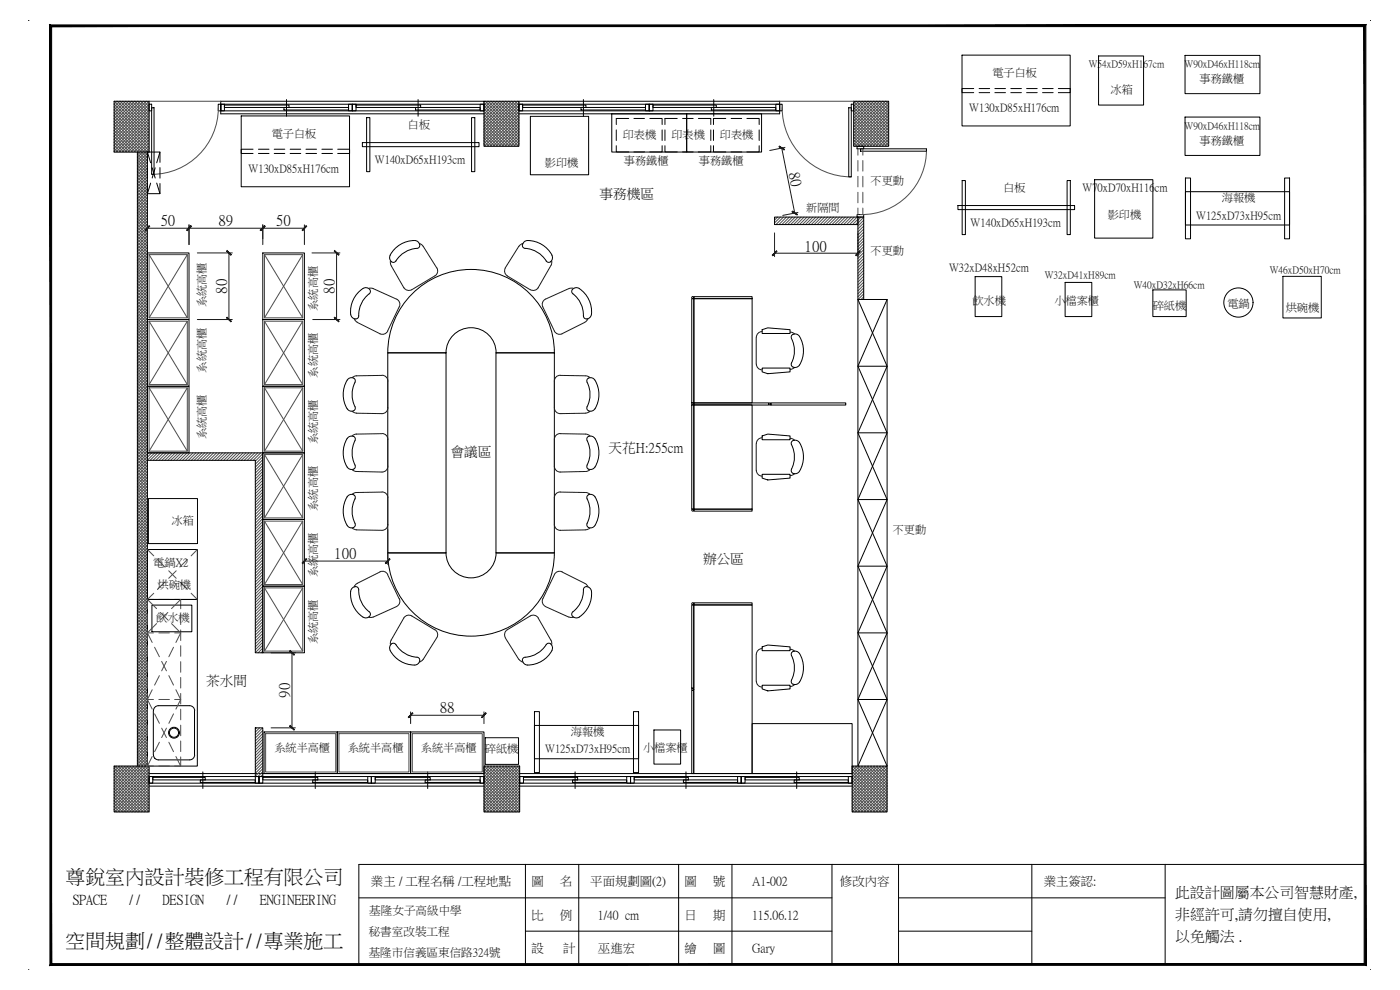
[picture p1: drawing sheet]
<svg xmlns="http://www.w3.org/2000/svg" width="420mm" height="297mm" viewBox="0 0 420 297" stroke-linecap="round" stroke-linejoin="round" font-family="sans-serif">
<g fill="none" stroke="#000" stroke-width=".3">
<path d="M157.7 259.4v30M173.7 259.4v30M203.7 259.4v30M219.7 259.4v30M249.7 259.4v30M269.7 259.4v30M309.7 259.4v30M349.7 259.4v30M409.7 259.4h-302v30M107.7 269.4h142M157.7 279.4h92M269.7 269.4h80"/>
<path d="M269.7 279.4h40"/>
</g>
<path d="M15.5 8h393.9l.5-.5zM15 7.5h394.9l-394.4 .5zM15 7.5l.5 281.6v-281.1zM15 7.5l.5 281.6-.5 .5zM15.5 289.1l-.5 .5 394.4-.5zM15 289.6l394.4-.5 .5 .5zM409.4 8v281.1l.5 .5zM409.4 8l.5-.5v282.1z" fill="#000" stroke="#000" stroke-width=".3"/>
<g fill="none" stroke="#000" stroke-width=".3">
<path d="M288.7 16.5h32.5v21.3h-32.5zM329.7 16.8h13.5v14.7h-13.5zM355.6 16.6h22.5v11.5h-22.5zM72.4 34.8h32.5v21.2h-32.5zM110 35.3h1v16.2h-1zM141.5 35.3h1v16.2h-1zM159.2 34.9h17.5v17.5h-17.5zM183.6 34.1h22.5v11.5h-22.5zM185 39v3.1M188.7 35.5h-3.7v1.9M190.2 35.5h3.2M195 35.5h3.7v1.9"/>
<path d="M198.7 39v3.1M199.6 39v3.1M203.2 35.5h-3.6v1.9M204.9 35.5h3.1M206.1 34.1h22.5v11.5h-22.5zM209.6 35.5h3.7v1.9M213.3 39v3.1M214.1 39v3.1M217.8 35.5h-3.7v1.9M219.4 35.5h3.2M224.2 35.5h3.6v1.9M227.8 39v3.1"/>
<path d="M292.2 26.6h-3.5v1.2h3.5M293.8 27.8h3.2M293.8 26.6h3.2M298.6 27.8h3.2M298.6 26.6h3.2M303.4 27.8h3.1M303.4 26.6h3.1M308.1 27.8h3.2M308.1 26.6h3.2M312.9 27.8h3.2M312.9 26.6h3.2M317.6 26.6h3.6v1.2h-3.6"/>
<path d="M355.6 35.1h22.5v11.5h-22.5zM75.9 44.8h-3.5v1.2h3.5M77.6 46h3.1M77.6 44.8h3.1M82.3 46h3.2M82.3 44.8h3.2M87.1 46h3.2M87.1 44.8h3.2M91.8 46h3.2M91.8 44.8h3.2M96.6 46h3.2M96.6 44.8h3.2"/>
<path d="M101.3 44.8h3.6v1.2h-3.6M108.8 42.8h35v1.2h-35zM185 43.7v1.9h3.7M190.2 45.6h3.2M198.7 43.7v1.9h-3.7M199.6 43.7v1.9h3.6M204.9 45.6h3.1M213.3 43.7v1.9h-3.7M214.1 43.7v1.9h3.7M219.4 45.6h3.2M227.8 43.7v1.9h-3.6M288.8 54.2h.9v16.2h-.9z"/>
<path d="M320.3 54.2h.9v16.2h-.9zM328.5 53.9h17.5v17.5h-17.5zM355.8 57.5h31.2v10h-31.2zM355.8 53.4h1.5v18.3h-1.5zM385.5 53.4h1.5v18.3h-1.5zM117.1 76.6a7.8 7.8 0 0 1 8.2-4.2 1.09 1.09 0 0 1 .7 1.1 1.09 1.09 0 0 1-.9 1 8.8 8.8 0 0 0-6.7 4.1 1.29 1.29 0 0 1-1.4-.5 1.29 1.29 0 0 1 .1-1.5M158.3 72.2a7.7 7.7 0 0 1 7.5 5.2l-.6 1.1M158.4 72.2a1.25 1.25 0 0 0-1.5 .8 1.25 1.25 0 0 0 .7 1.5 8.7 8.7 0 0 1 6.7 4.1l1-.1M287.5 61.7h35v1.2h-35zM106.7 95.7a1.79 1.79 0 0 1-1.5-2.3 7.7 7.7 0 0 1 4.6-7.1 1.1 1.1 0 0 1 1.2 .5 1.1 1.1 0 0 1-.2 1.3 8.7 8.7 0 0 0-3.3 7.1l-.8 .5M171.8 86.8l-.2 .9a9.3 9.3 0 0 1 3.6 7.5l.9 .5M171.9 86.8a1.75 1.75 0 0 1 2.7 .3 7.7 7.7 0 0 1 2.6 8l-1.1 .6"/>
<path d="M207.6 89.6h.6v31.3h-.6zM208.2 89h17.5v.6h-17.5zM208.2 89.6h17.5v31.3h-17.5zM228.7 98.9l1.7-.5 6.7 .5v1.2h-8.4zM292.7 83h8v12h-8zM319.7 84.7h8v10.3h-8zM346 87h10v8h-10zM385 82.9h11.5v12.5h-11.5zM104.2 114.1a8.4 8.4 0 0 0 0 8.5M104.2 114.1a1.25 1.25 0 0 1 1.4-.9 1.25 1.25 0 0 1 1 1.2l-.1 .3M106.5 114.7a8.1 8.1 0 0 0 0 7.3M176.2 114.7a8.1 8.1 0 0 1 0 7.3"/>
<path d="M178.6 114.1a1.25 1.25 0 0 0-1.4-.9 1.25 1.25 0 0 0-1.1 1.2l.1 .3M178.6 114.1a8.4 8.4 0 0 1 0 8.5M228.7 110.4h8.4v1.2l-6.7 .5-1.7-.5zM239.9 100.9a1.24 1.24 0 0 0-1.4-.8 1.24 1.24 0 0 0-1 1.5 8.2 8.2 0 0 1 0 7.3M240 101a7.7 7.7 0 0 1-.7 9.1 1.1 1.1 0 0 1-1.3 .1 1.1 1.1 0 0 1-.5-1.3M104.2 131.6a8.4 8.4 0 0 0 0 8.5M104.2 131.6a1.25 1.25 0 0 1 1.3-.9 1.25 1.25 0 0 1 1.1 1.2 9.1 9.1 0 0 0 0 8.1l-.5 .8M106.5 122a1.15 1.15 0 0 1-.6 1.4 1.15 1.15 0 0 1-1.4-.4l-.3-.4M176.2 132.2a8.1 8.1 0 0 1 0 7.3M176.2 132.2a1.06 1.06 0 0 1 .4-1.3 1.06 1.06 0 0 1 1.3 .1 7 7 0 0 1 1.7 6.6l-.3 .9a3 3 0 0 1-1.8 2.3h-.8M176.2 139.5v.8l.5 .5M176.2 122a1.15 1.15 0 0 0 .6 1.4 1.15 1.15 0 0 0 1.5-.4l.3-.4"/>
<path d="M207.6 121.5h.6v31.3h-.6zM208.2 120.9h22.5v.6h-22.5zM208.2 121.5h17.5v31.3h-17.5zM228.7 130.8l1.7-.6 6.7 .6v1.1h-8.4zM231.4 120.9h22.4v.6h-22.4zM237.8 132.3l.3-.1a1.8 1.8 0 0 1 2.3 1.4 7.7 7.7 0 0 1-1.1 8.4 1.12 1.12 0 0 1-1.3 0 1.12 1.12 0 0 1-.5-1.2 8.8 8.8 0 0 0 0-7.9zM44.5 149.6h14.8v13.5h-14.8zM104.2 149.1a8.4 8.4 0 0 0 0 8.5M104.2 140.1a1.54 1.54 0 0 0 1.9 .7M104.2 149.1a1.22 1.22 0 0 1 1.5-.9 1.22 1.22 0 0 1 .8 1.5 8.8 8.8 0 0 0 .1 7.8 1.28 1.28 0 0 1-1.1 1 1.28 1.28 0 0 1-1.3-.9M176.2 149.7a8.1 8.1 0 0 1 0 7.3M176.2 149.7a1.15 1.15 0 0 1 .6-1.4 1.15 1.15 0 0 1 1.5 .4 7.7 7.7 0 0 1-.4 9.5 1.09 1.09 0 0 1-1.3 .1 1.09 1.09 0 0 1-.4-1.3"/>
<path d="M208.2 152.8h17.5v.6h-17.5zM228.7 142.3h8.4v1.2l-6.7 .5-1.7-.5zM105.6 176.6a1.1 1.1 0 0 1 1.1-.6 1.1 1.1 0 0 1 1 .9 8.7 8.7 0 0 0 3.4 7.1 1.31 1.31 0 0 1-.7 1.4 1.31 1.31 0 0 1-1.5-.3 7.7 7.7 0 0 1-3.3-8.5zM45.6 181.6h12v8h-12zM117.1 195.1a7.8 7.8 0 0 0 8.2 4.2l.7-1M117.1 195.1a1.25 1.25 0 0 1 0-1.6 1.25 1.25 0 0 1 1.6-.3 8.8 8.8 0 0 0 6.9 4.1l.4 .9M156.8 198.3a1.54 1.54 0 0 0 1.6 1.2M165.2 193.2a1.81 1.81 0 0 1 0 2.7 8.4 8.4 0 0 1-6.9 3.6M165.3 193.2l-1-.1a9.2 9.2 0 0 1-7.2 4.2l-.3 .9M171.8 184.9l-.2-.9a9.3 9.3 0 0 0 3.6-7.5 1.3 1.3 0 0 1 1.5-.4 1.3 1.3 0 0 1 .8 1.3 7.8 7.8 0 0 1-4.5 8l-1.1-.5M207.6 181.5h.6v25h-.6zM208.2 181.5h17.5v50.6h-17.5z"/>
<path d="M208.2 180.9h17.5v.6h-17.5zM228.7 194.1l1.7-.6 6.7 .6v1.1h-8.4zM160.4 217.7h31.2v10h-31.2zM160.4 213.5h1.5v18.3h-1.5zM190.1 213.5h1.5v18.3h-1.5zM196.3 219h8v10.3h-8zM207.6 207.1h.6v25h-.6zM225.7 217.1h30v15h-30zM228.7 205.6h8.4v1.1l-6.7 .6-1.7-.6zM239.9 204.6a1.54 1.54 0 0 1-1.8 .7M240 204.6a8.1 8.1 0 0 0-.3-8.8 1.17 1.17 0 0 0-1.5-.5 1.17 1.17 0 0 0-.7 1.4 8.8 8.8 0 0 1 0 7.9l.5 .7M145.6 221.3h10v8h-10z"/>
<circle cx="207.9" cy="89.3" r=".32"/>
<circle cx="371.7" cy="90.8" r="4.4"/>
<circle cx="207.9" cy="121.2" r=".32"/>
<circle cx="231" cy="121.2" r=".32"/>
<circle cx="207.9" cy="153" r=".32"/>
<circle cx="207.9" cy="181.2" r=".32"/>
<circle cx="207.9" cy="206.8" r=".32"/>
</g>
<g fill="none" stroke="#000" stroke-width=".3">
<path d="M44.2 75.9h12.5v20h-12.5zM78.9 75.9h12.5v20h-12.5zM232.5 65.1h25v2.3h-25zM257.5 65.1v164.8l8.7-20-8.7-20 8.7-20-8.7-20 8.7-20-8.7-20 8.7-20M257.5 65.1h1.5M259.2 65.1v24.8M44.2 95.9h12.5v20h-12.5zM78.9 95.9h12.5v20h-12.5zM257.5 89.9h8.7v140l-8.7-20 8.7-20-8.7-20 8.7-20-8.7-20 8.7-20zM44.2 115.9h12.5v20h-12.5zM78.9 115.9h12.5v20h-12.5zM116.4 105.9h17.5v60h-17.5z"/>
<path d="M133.9 105.8a7.5 7.5 0 0 1 7.5-7.5 7.5 7.5 0 0 1 7.5 7.5l17.5 .1M148.8 105.9h17.6v60h-17.6zM166.4 105.8a25 25 0 0 0-25-25 25 25 0 0 0-25 25l17.5 .1M257.5 109.9h8.7M44.2 135.9h34.7M78.9 135.9v60h-2.3v-57.8h-32.4M78.9 135.9h12.5v20h-12.5zM257.5 129.9h8.7M78.9 155.9h12.5v20h-12.5zM257.5 149.9h8.7M78.9 175.9h12.5v20h-12.5zM116.4 165.9h17.5a7.5 7.5 0 0 0 7.4 7.5 7.5 7.5 0 0 0 7.5-7.5h17.6a25 25 0 0 1-25 25 25 25 0 0 1-25-25z"/>
<path d="M257.5 169.9h8.7M257.5 189.9h8.7M76.6 218.4h2.3v14.6h-2.3zM79.2 219.6h22v12.5h-22zM101.2 219.6h22v12.5h-22zM123.2 219.6h22v12.5h-22zM257.5 209.9h8.7"/>
</g>
<!-- layer: HATCH -->
<g fill="none" stroke="#4d4d4d" stroke-width=".3">
<path d="M34.2 33l10.5 10.5M34.2 32.1l10.5 10.5M34.3 30.4l10.4 10.4M35.1 30.4l-.9 .8 10.5 10.5M35.2 30.4l9.5 9.5M36 30.4l-1.8 1.7M36.1 30.4l8.6 8.7M36.8 30.4l-2.6 2.6M37 30.4l7.7 7.8M37.7 30.4l-3.5 3.5 10.5 10.5M37.8 30.4l6.9 6.9M38.6 30.4l-4.4 4.3 10.5 10.5"/>
<path d="M38.7 30.4l6 6M39.5 30.4l-5.3 5.2 10 10M39.6 30.4l5.1 5.1M40.4 30.4l-6.2 6.1 10 10M40.5 30.4l4.2 4.3M41.3 30.4l-7.1 7 10 10M41.4 30.4l3.3 3.4M42.2 30.4l-8 7.9 10 10M42.2 30.4l2.5 2.5M43.1 30.4l-8.9 8.8 6.5 6.4M43.1 30.4l1.6 1.6M43.9 30.4l-9.7 9.7 5.6 5.5"/>
<path d="M44 30.4l.7 .7M44.7 30.4l-10.5 10.5 4.7 4.7M44.7 31.3l-10.5 10.5 3.9 3.8M44.7 32.2l-10.5 10.5 3 2.9M44.7 33.1l-10.5 10.5 2.1 2M44.7 34l-10.5 10.5 1.2 1.1M44.7 34.9l-10.5 10.5 .3 .2M44.7 35.8l-9.9 9.8M44.7 36.6l-9 9M44.7 37.5l-8.1 8.1M44.7 38.4l-7.2 7.2M44.7 39.3l-6.3 6.3"/>
<path d="M145.2 32.6l10.5 10.6-.7 .7M145.2 39.7l4.2 4.2M145.2 38.8l5.1 5.1M145.2 37.9l6 6M145.2 37l6.9 6.9M145.2 36.1l7.8 7.8M145.2 35.2l8.6 8.7M145.2 34.4l9.5 9.5M145.2 33.5l10.4 10.4M145.2 31.7l10.5 10.5M145.2 30.8l10.5 10.5M145.5 30.4l-.3 .3"/>
<path d="M145.7 30.4l10 10.1M146.4 30.4l-1.2 1.2M146.5 30.4l9.2 9.2M147.3 30.4l-2.1 2.1M147.4 30.4l8.3 8.3M148.2 30.4l-3 2.9M148.3 30.4l7.4 7.4M149.1 30.4l-3.9 3.8M149.2 30.4l6.5 6.5M150 30.4l-4.8 4.7M150.1 30.4l5.6 5.7-7.7 7.8M150.9 30.4l-5.7 5.6"/>
<path d="M151 30.4l4.7 4.8M151.7 30.4l-6.5 6.5M151.8 30.4l3.9 3.9M152.6 30.4l-7.4 7.4M152.7 30.4l3 3M153.5 30.4l-8.3 8.3M153.6 30.4l2.1 2.1M154.4 30.4l-9.2 9.1M154.5 30.4l1.2 1.2M155.3 30.4l-10.1 10M155.4 30.4l.3 .3M155.7 30.8l-10.5 10.5"/>
<path d="M155.7 31.7l-10.5 10.5M155.7 32.6l-10.5 10.5M155.7 33.5l-10.4 10.4M155.7 34.4l-9.5 9.5M155.7 35.2l-8.6 8.7M155.7 37l-6.9 6.9M155.7 37.9l-6 6M155.7 38.8l-5.1 5.1M155.7 39.7l-4.2 4.2M256.2 39.3l4.6 4.6M256.2 38.4l5.5 5.5M256.2 37.5l6.4 6.4"/>
<path d="M256.2 36.6l7.2 7.3M256.2 35.8l8.1 8.1M256.2 34.9l9 9M256.2 34l9.9 9.9M256.2 33.1l10.5 10.5M256.2 32.2l10.5 10.5M256.2 31.4l10.5 10.5M256.2 30.5l10.5 10.5M256.9 30.4l-.7 .7M257 30.4l9.7 9.6-3.9 3.9M257.8 30.4l-1.6 1.5M257.9 30.4l8.8 8.7-4.7 4.8"/>
<path d="M258.7 30.4l-2.5 2.4M258.8 30.4l7.9 7.9M259.5 30.4l-3.3 3.3M259.7 30.4l7 7.1M260.4 30.4l-4.2 4.2M260.6 30.4l6.1 6.2M261.3 30.4l-5.1 5.1M261.4 30.4l5.3 5.3M262.2 30.4l-6 6M262.3 30.4l4.4 4.4M263.1 30.4l-6.9 6.9M263.2 30.4l3.5 3.5"/>
<path d="M264 30.4l-7.8 7.7M264.1 30.4l2.6 2.6M264.9 30.4l-8.7 8.6M265 30.4l1.7 1.7M265.8 30.4l-9.6 9.5M265.9 30.4l.8 .8-10.5 10.5M266.6 30.4l-10.4 10.4M266.7 32.1l-10.5 10.5M266.7 33l-10.5 10.5M266.7 33.9l-10 10M266.7 34.7l-9.1 9.2M266.7 35.6l-8.3 8.3"/>
<path d="M266.7 36.5l-7.4 7.4M266.7 37.4l-6.5 6.5M266.7 38.3l-5.6 5.6M41.2 52.4l3 3M41.2 50.6l3 3M41.2 49.7l3 3M41.2 47.1l3 3M41.2 59.4l3 3M41.2 58.5l3 3M41.2 57.6l3 3M41.2 56.8l3 3M41.2 55.9l3 3"/>
<path d="M41.2 55l3 3M41.2 54.1l3 3M41.2 53.2l3 3M41.2 51.5l3 3M41.2 48.8l3 3M41.2 47.9l3 3M41.2 46.2l3 3M44.2 46l-3 3M44.2 46.8l-3 3.1M44.2 47.7l-3 3M44.2 48.6l-3 3M44.2 49.5l-3 3"/>
<path d="M44.2 50.4l-3 3M44.2 51.3l-3 3M44.2 52.1l-3 3M44.2 53l-3 3M44.2 53.9l-3 3M44.2 54.8l-3 3M44.2 55.7l-3 3M44.2 56.6l-3 3M44.2 57.5l-3 2.9M44.2 58.3l-3 3M44.2 59.2l-3 3M44.7 40.2l-5.4 5.4"/>
<path d="M44.7 41l-4.5 4.6M44.7 41.9l-3.6 3.7M44.7 42.8l-3.5 3.5M44.7 43.7l-3.5 3.5M44.7 44.6l-3.5 3.5M44.7 45.5l-.1 .1M145.2 43.2l.7 .7M145.2 42.3l1.6 1.6M145.2 41.4l2.5 2.5M145.2 40.6l3.3 3.3M155.7 40.5l-3.3 3.4M155.7 41.4l-2.5 2.5"/>
<path d="M155.7 42.3l-1.6 1.6M256.2 43.7l.2 .2M256.2 42.8l1.1 1.1M256.2 42l1.9 1.9M256.2 41.1l2.8 2.8M256.2 40.2l3.7 3.7M266.7 40.9l-3 3M266.7 41.8l-2.1 2.1M266.7 42.7l-1.2 1.2M266.7 43.5l-.3 .4M41.2 79.7l3 3M41.2 78.9l3 3"/>
<path d="M41.2 78l3 3M41.2 77.1l3 3M41.2 76.2l3 3M41.2 75.3l3 3M41.2 74.5l3 3M41.2 73.6l3 3M41.2 72.7l3 3M41.2 71.8l3 3M41.2 70.9l3 3M41.2 70l3 3M41.2 69.2l3 3M41.2 68.3l3 3"/>
<path d="M41.2 67.4l3 3M41.2 66.5l3 3M41.2 65.6l3 3M41.2 64.7l3 3M41.2 63.8l3 3M41.2 63l3 2.9M41.2 62.1l3 3M41.2 61.2l3 3M41.2 60.3l3 3M44.2 60.1l-3 3M44.2 61l-3 3M44.2 61.9l-3 3"/>
<path d="M44.2 62.8l-3 3M44.2 63.7l-3 3M44.2 64.5l-3 3M44.2 65.4l-3 3M44.2 66.3l-3 3M44.2 67.2l-3 3M44.2 68.1l-3 3M44.2 68.9l-3 3.1M44.2 69.8l-3 3M44.2 70.7l-3 3M44.2 71.6l-3 3M44.2 72.5l-3 3"/>
<path d="M44.2 73.3l-3 3.1M44.2 74.2l-3 3M44.2 75.1l-3 3M44.2 76l-3 3M44.2 76.9l-3 3M44.2 77.8l-3 3M44.2 78.7l-3 3M44.2 79.6l-3 2.9M233.3 65.1l-.8 .9M234.2 65.1l-1.7 1.8M235.1 65.1l-2.2 2.3M236 65.1l-2.2 2.3"/>
<path d="M236.9 65.1l-2.2 2.3M237.8 65.1l-2.3 2.3M238.6 65.1l-2.2 2.3M239.5 65.1l-2.2 2.3M240.4 65.1l-2.2 2.3M241.3 65.1l-2.2 2.3M242.2 65.1l-2.3 2.3M243.1 65.1l-2.3 2.3M244 65.1l-2.3 2.3M244.9 65.1l-2.3 2.3M245.7 65.1l-2.2 2.3M246.6 65.1l-2.3 2.3"/>
<path d="M247.5 65.1l-2.3 2.3M248.4 65.1l-2.3 2.3M249.3 65.1l-2.3 2.3M250.1 65.1l-2.2 2.3M251 65.1l-2.2 2.3M251.9 65.1l-2.2 2.3M252.8 65.1l-2.3 2.3M253.7 65.1l-2.3 2.3M254.6 65.1l-2.3 2.3M255.4 65.1l-2.2 2.3M256.3 65.1l-2.2 2.3M257.2 65.1l-2.2 2.3"/>
<path d="M257.5 65.8l-1.6 1.6M257.5 66.7l-.7 .7M257.5 65.1v.1M258.4 65.1l-.9 1M259.2 65.2l-1.7 1.8M259.2 66.1l-1.7 1.7M259.2 67l-1.7 1.7M259.2 67.8l-1.7 1.8M259.2 68.7l-1.7 1.8M259.2 69.6l-1.7 1.8M259.2 70.5l-1.7 1.7M259.2 71.4l-1.7 1.7"/>
<path d="M259.2 72.2l-1.7 1.8M259.2 73.1l-1.7 1.8M259.2 74l-1.7 1.8M259.2 74.9l-1.7 1.8M259.2 75.8l-1.7 1.7M259.2 76.7l-1.7 1.7M259.2 77.6l-1.7 1.7M259.2 78.5l-1.7 1.7M259.2 79.3l-1.7 1.8M41.2 99.2l3 3M41.2 98.3l3 3M41.2 97.4l3 3"/>
<path d="M41.2 96.5l3 3.1M41.2 95.7l3 3M41.2 94.8l3 3M41.2 93.9l3 3M41.2 93l3 3M41.2 92.1l3 3M41.2 91.3l3 2.9M41.2 90.4l3 3M41.2 89.5l3 3M41.2 88.6l3 3M41.2 87.7l3 3M41.2 86.8l3 3"/>
<path d="M41.2 85.9l3 3M41.2 85l3 3M41.2 84.2l3 3M41.2 83.3l3 3M41.2 82.4l3 3M41.2 81.5l3 3M41.2 80.6l3 3M44.2 80.4l-3 3M44.2 81.3l-3 3M44.2 82.2l-3 3M44.2 83.1l-3 3M44.2 84l-3 3"/>
<path d="M44.2 84.9l-3 3M44.2 85.8l-3 3M44.2 86.6l-3 3M44.2 87.5l-3 3M44.2 88.4l-3 3M44.2 89.3l-3 3M44.2 90.2l-3 3M44.2 91l-3 3.1M44.2 91.9l-3 3M44.2 92.8l-3 3M44.2 93.7l-3 3M44.2 94.6l-3 3"/>
<path d="M44.2 95.4l-3 3.1M44.2 96.3l-3 3M44.2 97.2l-3 3M44.2 98.1l-3 3M44.2 99l-3 3M44.2 99.9l-3 3M259.2 80.2l-1.7 1.8M259.2 81.1l-1.7 1.8M259.2 82l-1.7 1.7M259.2 82.9l-1.7 1.7M259.2 83.8l-1.7 1.7M259.2 84.7l-1.7 1.7"/>
<path d="M259.2 85.5l-1.7 1.8M259.2 86.4l-1.7 1.8M259.2 87.3l-1.7 1.8M259.2 88.2l-1.7 1.7M259.2 89.1l-.8 .8M41.2 119.5l3 3M41.2 118.6l3 3.1M41.2 117.8l3 3M41.2 116.9l3 3M41.2 116l3 3M41.2 115.1l3 3M41.2 114.2l3 3"/>
<path d="M41.2 113.4l3 2.9M41.2 112.5l3 3M41.2 111.6l3 3M41.2 110.7l3 3M41.2 109.8l3 3M41.2 108.9l3 3M41.2 108l3 3M41.2 107.1l3 3M41.2 106.3l3 2.9M41.2 105.4l3 3M41.2 104.5l3 3M41.2 103.6l3 3"/>
<path d="M41.2 102.7l3 3M41.2 101.8l3 3M41.2 101l3 3M41.2 100.1l3 3M44.2 100.8l-3 3M44.2 101.7l-3 2.9M44.2 102.5l-3 3M44.2 103.4l-3 3M44.2 104.3l-3 3M44.2 105.2l-3 3M44.2 106.1l-3 3M44.2 107l-3 3"/>
<path d="M44.2 107.9l-3 3M44.2 108.7l-3 3M44.2 109.6l-3 3M44.2 110.5l-3 3M44.2 111.4l-3 3M44.2 112.3l-3 3M44.2 113.1l-3 3M44.2 114l-3 3M44.2 114.9l-3 3M44.2 115.8l-3 3M44.2 116.7l-3 3M44.2 117.5l-3 3.1"/>
<path d="M44.2 118.4l-3 3M44.2 119.3l-3 3M41.2 139.9l3 3M41.2 139l3 3M41.2 138.1l3 3M41.2 137.2l3 3M41.2 136.3l3 3M41.2 135.5l3 2.9M41.2 134.6l3 3M41.2 133.7l3 3M41.2 132.8l3 3M41.2 131.9l3 3"/>
<path d="M41.2 131l3 3M41.2 130.1l3 3M41.2 129.2l3 3M41.2 128.3l3 3M41.2 127.5l3 3M41.2 126.6l3 3M41.2 125.7l3 3M41.2 124.8l3 3M41.2 123.9l3 3M41.2 123l3 3.1M41.2 122.2l3 3M41.2 121.3l3 3"/>
<path d="M41.2 120.4l3 3M44.2 133.5l-3 3M44.2 134.4l-3 3M44.2 136.1l-3 3M44.2 137l-3 3M44.2 120.2l-3 3M44.2 121.1l-3 3M44.2 122l-3 3M44.2 122.9l-3 2.9M44.2 123.7l-3 3M44.2 124.6l-3 3M44.2 125.5l-3 3"/>
<path d="M44.2 126.4l-3 3M44.2 127.3l-3 3M44.2 128.2l-3 3M44.2 129.1l-3 3M44.2 129.9l-3 3M44.2 130.8l-3 3M44.2 131.7l-3 3M44.2 132.6l-3 3M44.2 135.2l-3 3M44.2 137.9l-3 3M44.2 138.8l-3 3M44.2 139.6l-3 3"/>
<path d="M44.7 135.9l-.5 .4M45.6 135.9l-1.4 1.3M46.4 135.9l-2.2 2.2M47.3 135.9l-2.3 2.2M48.2 135.9l-2.3 2.2M49.1 135.9l-2.3 2.2M50 135.9l-2.3 2.2M50.8 135.9l-2.2 2.2M51.7 135.9l-2.2 2.2M52.6 135.9l-2.2 2.2M53.5 135.9l-2.3 2.2M54.4 135.9l-2.3 2.2"/>
<path d="M55.2 135.9l-2.2 2.2M56.1 135.9l-2.2 2.2M57 135.9l-2.2 2.2M57.9 135.9l-2.2 2.2M58.8 135.9l-2.2 2.2M59.7 135.9l-2.3 2.2M60.6 135.9l-2.3 2.2M61.4 135.9l-2.2 2.2M62.3 135.9l-2.2 2.2M63.2 135.9l-2.2 2.2M64.1 135.9l-2.3 2.2M65 135.9l-2.3 2.2"/>
<path d="M65.9 135.9l-2.3 2.2M66.8 135.9l-2.3 2.2M67.6 135.9l-2.2 2.2M68.5 135.9l-2.2 2.2M69.4 135.9l-2.3 2.2M70.3 135.9l-2.3 2.2M71.2 135.9l-2.3 2.2M72.1 135.9l-2.3 2.2M72.9 135.9l-2.2 2.2M73.8 135.9l-2.2 2.2M74.7 135.9l-2.3 2.2M75.6 135.9l-2.3 2.2"/>
<path d="M76.5 135.9l-2.3 2.2M77.3 135.9l-2.2 2.2M78.2 135.9l-2.2 2.2M78.9 136.1l-2.3 2.3M78.9 137l-2.3 2.3M78.9 137.9l-2.3 2.3M78.9 138.8l-2.3 2.2M78.9 139.7l-2.3 2.2M41.2 159.3l3 3M41.2 158.4l3 3M41.2 157.5l3 3M41.2 156.7l3 2.9"/>
<path d="M41.2 155.8l3 3M41.2 154.9l3 3M41.2 154l3 3M41.2 153.1l3 3M41.2 152.2l3 3M41.2 151.3l3 3M41.2 150.4l3 3M41.2 149.6l3 3M41.2 148.7l3 3M41.2 147.8l3 3M41.2 146.9l3 3M41.2 146l3 3"/>
<path d="M41.2 145.1l3 3.1M41.2 144.3l3 3M41.2 143.4l3 3M41.2 142.5l3 3M41.2 141.6l3 3M41.2 140.7l3 3M44.2 141.4l-3 3M44.2 142.3l-3 3M44.2 144.1l-3 3M44.2 147.6l-3 3M44.2 149.4l-3 3M44.2 150.3l-3 3"/>
<path d="M44.2 140.5l-3 3M44.2 143.2l-3 3M44.2 145l-3 2.9M44.2 145.8l-3 3M44.2 146.7l-3 3M44.2 148.5l-3 3M44.2 151.2l-3 3M44.2 152l-3 3M44.2 152.9l-3 3M44.2 153.8l-3 3M44.2 154.7l-3 3M44.2 155.6l-3 3"/>
<path d="M44.2 156.4l-3 3.1M44.2 157.3l-3 3M44.2 158.2l-3 3M44.2 159.1l-3 3M44.2 160l-3 3M78.9 140.6l-2.3 2.2M78.9 141.4l-2.3 2.3M78.9 142.3l-2.3 2.3M78.9 143.2l-2.3 2.2M78.9 144.1l-2.3 2.2M78.9 145l-2.3 2.2M78.9 145.9l-2.3 2.2"/>
<path d="M78.9 146.8l-2.3 2.2M78.9 147.6l-2.3 2.3M78.9 148.5l-2.3 2.3M78.9 149.4l-2.3 2.2M78.9 150.3l-2.3 2.2M78.9 151.2l-2.3 2.2M78.9 152l-2.3 2.3M78.9 152.9l-2.3 2.3M78.9 153.8l-2.3 2.3M78.9 154.7l-2.3 2.3M78.9 155.6l-2.3 2.2M78.9 156.4l-2.3 2.3"/>
<path d="M78.9 157.3l-2.3 2.3M78.9 158.2l-2.3 2.3M78.9 159.1l-2.3 2.3M41.2 179.6l3 3M41.2 178.8l3 2.9M41.2 177.9l3 3M41.2 177l3 3M41.2 176.1l3 3M41.2 175.2l3 3M41.2 174.3l3 3M41.2 173.4l3 3M41.2 172.5l3 3"/>
<path d="M41.2 171.7l3 3M41.2 170.8l3 3M41.2 169.9l3 3M41.2 169l3 3M41.2 168.1l3 3M41.2 167.2l3 3.1M41.2 166.4l3 3M41.2 165.5l3 3M41.2 164.6l3 3M41.2 163.7l3 3M41.2 162.8l3 3M41.2 162l3 3"/>
<path d="M41.2 161.1l3 3M41.2 160.2l3 3M44.2 160.9l-3 3M44.2 161.7l-3 3M44.2 162.6l-3 3M44.2 163.5l-3 3M44.2 164.4l-3 3M44.2 165.3l-3 3M44.2 166.2l-3 2.9M44.2 167.1l-3 2.9M44.2 167.9l-3 3M44.2 168.8l-3 3"/>
<path d="M44.2 169.7l-3 3M44.2 170.6l-3 3M44.2 171.5l-3 3M44.2 172.4l-3 3M44.2 173.3l-3 3M44.2 174.1l-3 3M44.2 175l-3 3M44.2 175.9l-3 3M44.2 176.8l-3 3M44.2 177.7l-3 3M44.2 178.5l-3 3.1M44.2 179.4l-3 3"/>
<path d="M78.9 160l-2.3 2.2M78.9 160.9l-2.3 2.2M78.9 161.8l-2.3 2.2M78.9 162.6l-2.3 2.3M78.9 163.5l-2.3 2.3M78.9 164.4l-2.3 2.3M78.9 165.3l-2.3 2.2M78.9 166.2l-2.3 2.2M78.9 167.1l-2.3 2.2M78.9 168l-2.3 2.2M78.9 168.9l-2.3 2.2M78.9 169.7l-2.3 2.3"/>
<path d="M78.9 170.6l-2.3 2.3M78.9 171.5l-2.3 2.2M78.9 172.4l-2.3 2.2M78.9 173.3l-2.3 2.2M78.9 174.1l-2.3 2.3M78.9 175l-2.3 2.3M78.9 175.9l-2.3 2.3M78.9 176.8l-2.3 2.3M78.9 177.7l-2.3 2.2M78.9 178.5l-2.3 2.3M78.9 179.4l-2.3 2.3M41.2 200l3 3"/>
<path d="M41.2 199.1l3 3M41.2 198.2l3 3M41.2 197.3l3 3M41.2 196.4l3 3M41.2 195.5l3 3M41.2 194.6l3 3M41.2 193.7l3 3.1M41.2 192.9l3 3M41.2 192l3 3M41.2 191.1l3 3M41.2 190.2l3 3M41.2 189.3l3 3"/>
<path d="M41.2 188.5l3 3M41.2 187.6l3 3M41.2 186.7l3 3M41.2 185.8l3 3M41.2 184.9l3 3M41.2 184.1l3 3M41.2 183.2l3 3M41.2 182.3l3 3M41.2 181.4l3 3M41.2 180.5l3 3M44.2 180.3l-3 3M44.2 181.2l-3 3"/>
<path d="M44.2 182.1l-3 3M44.2 183l-3 3M44.2 183.8l-3 3M44.2 184.7l-3 3M44.2 185.6l-3 3M44.2 186.5l-3 3M44.2 187.4l-3 3M44.2 188.3l-3 2.9M44.2 189.1l-3 3M44.2 190l-3 3M44.2 190.9l-3 3M44.2 191.8l-3 3"/>
<path d="M44.2 192.7l-3 3M44.2 193.6l-3 3M44.2 194.5l-3 3M44.2 195.4l-3 2.9M44.2 196.2l-3 3M44.2 197.1l-3 3M44.2 198l-3 3M44.2 198.9l-3 3M44.2 199.8l-3 3M78.9 180.3l-2.3 2.3M78.9 181.2l-2.3 2.3M78.9 182.1l-2.3 2.2"/>
<path d="M78.9 183l-2.3 2.2M78.9 183.9l-2.3 2.2M78.9 184.7l-2.3 2.3M78.9 185.6l-2.3 2.3M78.9 186.5l-2.3 2.3M78.9 187.4l-2.3 2.2M78.9 188.3l-2.3 2.2M78.9 189.2l-2.3 2.2M78.9 190.1l-2.3 2.2M78.9 191l-2.3 2.2M78.9 191.8l-2.3 2.3M78.9 192.7l-2.3 2.2"/>
<path d="M78.9 193.6l-2.3 2.2M78.9 194.5l-1.4 1.4M78.9 195.4l-.5 .5M41.2 219.4l3 3M41.2 218.5l3 3M41.2 217.6l3 3M41.2 216.7l3 3M41.2 215.8l3 3M41.2 215l3 3M41.2 214.1l3 3M41.2 213.2l3 3M41.2 212.3l3 3"/>
<path d="M41.2 211.4l3 3M41.2 210.6l3 3M41.2 209.7l3 3M41.2 208.8l3 3M41.2 207.9l3 3M41.2 207l3 3M41.2 206.1l3 3.1M41.2 205.3l3 3M41.2 204.4l3 3M41.2 203.5l3 3M41.2 202.6l3 3M41.2 201.7l3 3"/>
<path d="M41.2 200.9l3 2.9M44.2 200.6l-3 3.1M44.2 201.5l-3 3M44.2 202.4l-3 3M44.2 203.3l-3 3M44.2 204.2l-3 3M44.2 205l-3 3.1M44.2 205.9l-3 3M44.2 206.8l-3 3M44.2 207.7l-3 3M44.2 208.6l-3 3M44.2 209.5l-3 3"/>
<path d="M44.2 210.4l-3 2.9M44.2 211.2l-3 3M44.2 212.1l-3 3M44.2 213l-3 3M44.2 213.9l-3 3M44.2 214.8l-3 3M44.2 215.7l-3 3M44.2 216.6l-3 3M44.2 217.5l-3 2.9M44.2 218.3l-3 3M44.2 219.2l-3 3M77 218.4l-.4 .4"/>
<path d="M77.9 218.4l-1.3 1.3M78.8 218.4l-2.2 2.1M78.9 219.2l-2.3 2.2M34.2 239.3l4.4 4.3M34.2 238.4l5.3 5.2M34.2 237.5l6.1 6.1M34.2 236.6l7 7M34.2 235.8l7.9 7.8M34.2 234.9l8.8 8.7M34.2 234l9.7 9.6M34.2 233.1l10.5 10.5M34.2 232.2l10.5 10.5"/>
<path d="M34.2 231.3l10.5 10.5M34.2 230.4l10.5 10.5M34.5 229.9l10.2 10.2M35 229.9l-.8 .7M35.4 229.9l9.3 9.3M35.9 229.9l-1.7 1.6M36.3 229.9l8.4 8.4M36.7 229.9l-2.5 2.5M37.2 229.9l7.5 7.5M37.6 229.9l-3.4 3.3M38.1 229.9l6.6 6.6M38.5 229.9l-4.3 4.2"/>
<path d="M38.9 229.9l5.8 5.8M39.4 229.9l-5.2 5.1M39.8 229.9l4.9 4.9M40.3 229.9l-6.1 6M40.7 229.9l4 4M41.1 229.9l-6.9 6.9M41.2 229.1l.8 .8-7.8 7.7M41.2 228.2l1.7 1.7-8.7 8.6M41.2 227.4l2.6 2.5-9.6 9.5M41.2 226.5l3 3M41.2 225.6l3 3M41.2 224.7l3 3"/>
<path d="M41.2 223.8l3 3M41.2 222.9l3 3M41.2 222.1l3 2.9M41.2 221.2l3 3M41.2 220.3l3 3M41.6 229.9l3.1 3.1M42.5 229.9l2.2 2.2M43.4 229.9l1.3 1.4M44.2 220.1l-3 3M44.2 221l-3 3M44.2 221.9l-3 3M44.2 222.7l-3 3"/>
<path d="M44.2 223.6l-3 3M44.2 224.5l-3 3M44.2 225.4l-3 3M44.2 226.3l-3 3M44.2 227.1l-2.7 2.8M44.2 228l-1.8 1.9M44.2 228.9l-.9 1M44.2 229.8v.1M44.2 229.9l.5 .5M44.7 229.9l-10.5 10.4M44.7 230.7l-10.5 10.5M44.7 231.6l-10.5 10.5"/>
<path d="M44.7 232.4l-10.5 10.6M44.7 233.3l-10.2 10.3M44.7 234.2l-9.4 9.4M44.7 235.1l-8.5 8.5M44.7 236l-7.6 7.6M44.7 236.9l-6.7 6.7M44.7 237.8l-5.8 5.8M44.7 238.7l-4.9 4.9M44.7 239.6l-4.1 4M78.9 230.7l-2.3 2.2M78.9 231.5l-1.5 1.5M78.9 221.8l-2.3 2.3"/>
<path d="M78.9 228.9l-2.3 2.2M78.9 220.1l-2.3 2.2M78.9 220.9l-2.3 2.3M78.9 222.7l-2.3 2.2M78.9 223.6l-2.3 2.2M78.9 224.5l-2.3 2.2M78.9 225.4l-2.3 2.2M78.9 226.3l-2.3 2.2M78.9 227.1l-2.3 2.3M78.9 228l-2.3 2.3M78.9 229.8l-2.3 2.2M78.9 232.4l-.6 .6"/>
<path d="M145.2 239.4l4.2 4.2M145.2 238.5l5.1 5.1M145.2 237.6l6 6M145.2 236.8l6.9 6.8M145.2 235.9l7.8 7.7M145.2 235l8.6 8.6M145.2 234.1l9.5 9.5M145.2 233.2l10.4 10.4M145.2 232.4l10.8 10.7M145.2 231.5l10.8 10.7M145.2 230.6l10.8 10.7M145.4 229.9l10.6 10.5"/>
<path d="M145.8 229.9l-.6 .5M146.3 229.9l9.7 9.7M146.7 229.9l-1.5 1.4M147.2 229.9l8.8 8.8M147.6 229.9l-2.4 2.3M148 229.9l8 7.9M148.5 229.9l-3.3 3.2M148.9 229.9l7.1 7M149.4 229.9l-4.2 4.1M149.8 229.9l6.2 6.1M150.2 229.9l-5 5M150.7 229.9l5.3 5.2"/>
<path d="M151.1 229.9l-5.9 5.8M151.6 229.9l4.4 4.4M152 229.9l-6.8 6.7M152.4 229.9l3.6 3.5M152.9 229.9l-7.7 7.6M153.3 229.9l2.7 2.6M153.8 229.9l-8.6 8.5M154.2 229.9l1.8 1.7M154.6 229.9l-9.4 9.4M155.1 229.9l.9 .8M155.5 229.9l-10.3 10.3M156 230.3l-10.8 10.8"/>
<path d="M156 231.2l-10.8 10.8M156 232.1l-10.8 10.7M156 232.9l-10.7 10.7M156 233.8l-9.8 9.8M156 234.7l-8.9 8.9M156 235.6l-8 8M156 236.5l-7.2 7.1M156 237.4l-6.3 6.2M156 238.3l-5.4 5.3M156 239.2l-4.5 4.4M255.7 230.6l10.5 10.6-2.5 2.4M255.7 231.5l10.5 10.5-1.6 1.6"/>
<path d="M255.7 239.4l4.2 4.2M255.7 238.6l5.1 5M255.7 237.7l6 5.9M255.7 236.8l6.9 6.8M255.7 235.9l7.7 7.7M255.7 235l8.6 8.6M255.7 234.1l9.5 9.5M255.7 233.2l10.4 10.4M255.7 232.4l10.5 10.5M255.9 229.9l10.3 10.4-3.4 3.3M256.3 229.9l-.6 .5M256.8 229.9l9.4 9.4"/>
<path d="M257.2 229.9l-1.5 1.4M257.6 229.9l8.6 8.5M258.1 229.9l-2.4 2.3M258.5 229.9l7.7 7.7M259 229.9l-3.3 3.2M259.4 229.9l6.8 6.8M259.8 229.9l-4.1 4.1M260.3 229.9l5.9 5.9M260.7 229.9l-5 5M261.2 229.9l5 5M261.6 229.9l-5.9 5.8M262 229.9l4.2 4.1"/>
<path d="M262.5 229.9l-6.8 6.7M262.9 229.9l3.3 3.3-10.4 10.4M263.4 229.9l-7.7 7.6M263.8 229.9l2.4 2.4-10.5 10.5M264.2 229.9l-8.5 8.5M264.7 229.9l1.5 1.5-10.5 10.5M265.1 229.9l-9.4 9.4M265.6 229.9l.6 .6M266 229.9l-10.3 10.2M266.2 230.5l-10.5 10.5M266.2 234.1l-9.5 9.5M266.2 235l-8.6 8.6"/>
<path d="M266.2 235.9l-7.8 7.7M266.2 236.7l-6.9 6.9M266.2 237.6l-6 6M266.2 238.5l-5.1 5.1M266.2 239.4l-4.2 4.2M34.2 242.9l.8 .7M34.2 242l1.7 1.6M34.2 241.1l2.6 2.5M34.2 240.2l3.5 3.4M44.7 240.4l-3.2 3.2M44.7 241.3l-2.3 2.3M44.7 242.2l-1.4 1.4"/>
<path d="M44.7 243.1l-.5 .5M145.2 243l.7 .6M145.2 242.1l1.6 1.5M145.2 241.2l2.5 2.4M145.2 240.3l3.3 3.3M156 240l-3.6 3.6M156 240.9l-2.7 2.7M156 241.8l-1.8 1.8M156 242.7l-1 .9M156 243.6h-.1M255.7 243l.7 .6M255.7 242.1l1.6 1.5"/>
<path d="M255.7 241.2l2.4 2.4M255.7 240.3l3.3 3.3M266.2 242.9l-.7 .7"/>
</g>
<g fill="none" stroke="#000" stroke-width=".3">
<path d="M34.2 30.4h10.5v15.2h-10.5zM145.2 30.4v13.5h10.5v-13.5h-89.4v3.7h78.9M155.7 30.4h78.3v3.7h-78.3M256.2 30.4h10.5v13.5h-10.5zM41.2 45.6v184.3M44.2 45.6v184.3M34.2 229.9h10.5v13.7h-10.5zM44.7 232.1h100.5M44.7 235.9h100.5M145.2 229.9h10.8v13.7h-10.8zM156 232.1h99.7M156 235.9h99.7"/>
<path d="M255.7 229.9h10.5v13.7h-10.5z"/>
</g>
<path d="M44.7 30.4h21.6M234 30.4h22.2" fill="none" stroke="#4d4d4d" stroke-width=".3"/>
<!-- layer: z -->
<g fill="none" stroke="#000" stroke-width=".3">
<path d="M66.3 31.3h1.1v2h-1.1zM66.3 31.3h39.4v2h-39.4zM67.4 31.5h19.3v.7h-19.3zM85.2 32.2h19.4v.8h-19.4zM86 29.9v5M104.6 31.3h1.1v2h-1.1zM105.7 31.3h1.1v2h-1.1zM105.7 31.3h39.5v2h-39.5zM106.8 31.5h19.4v.7h-19.4zM124.7 32.2h19.4v.8h-19.4zM125.5 29.9v5M144.1 31.3h1.1v2h-1.1z"/>
<path d="M155.7 31.3h1.1v2h-1.1zM155.7 31.3h39.2v2h-39.2zM156.8 31.5h19.1v.7h-19.1zM174.4 32.2h19.3v.8h-19.3zM175.1 29.9v5M193.7 31.3h1.2v2h-1.2zM194.9 31.3h1.1v2h-1.1zM194.9 31.3h39.1v2h-39.1zM196 31.5h19v.7h-19zM213.5 32.2h19.3v.8h-19.3zM214.2 29.9v5M232.8 31.3h1.2v2h-1.2z"/>
<path d="M44.7 233h1.1v2h-1.1zM44.7 233h33v2h-33zM45.8 233.2h15.8v.8h-15.8zM60.1 234h16.5v.8h-16.5zM60.9 231.6v5M76.6 233h1.1v2h-1.1zM77.7 233h1.2v2h-1.2zM77.7 233h33.8v2h-33.8zM78.9 233.2h16.5v.8h-16.5zM93.9 234h16.5v.8h-16.5zM94.6 231.6v5M110.4 233h1.1v2h-1.1z"/>
<path d="M111.5 233h1.1v2h-1.1zM111.5 233h33.7v2h-33.7zM112.6 233.2h16.5v.8h-16.5zM127.6 234h16.5v.8h-16.5zM128.4 231.6v5M144.1 233h1.1v2h-1.1zM156 233h1.1v2h-1.1zM156 233h33.2v2h-33.2zM157.1 233.2h16.3v.8h-16.3zM171.8 234h16.3v.8h-16.3zM172.6 231.6v5M188.1 233h1.1v2h-1.1z"/>
<path d="M189.2 233h1.1v2h-1.1zM189.2 233h33.3v2h-33.3zM190.3 233.2h16.3v.8h-16.3zM205.1 234h16.3v.8h-16.3zM205.9 231.6v5M221.4 233h1.1v2h-1.1zM222.5 233h1.1v2h-1.1zM222.5 233h33.2v2h-33.2zM223.6 233.2h16.3v.8h-16.3zM238.3 234h16.3v.8h-16.3zM239.1 231.6v5M254.6 233h1.1v2h-1.1z"/>
</g>
<path d="M44.7 31.3h.8v2h-.8zM45.5 32.3h.7v20h-.7zM65.5 31.3h.8v2h-.8zM234 31.3h.7v2h-.7zM254.7 32.3h.8v20.8h-.8zM255.5 31.3h.7v2h-.7zM257.2 43.9h2v.7h-2zM258.3 44.6h19.7v.8h-19.7zM257.2 64.4h2v.7h-2z" fill="none" stroke="#000" stroke-width=".3"/>
<path d="M65.5 32.3a20 20 0 0 1-20 20M234.7 32.3a20.8 20.8 0 0 0 20.8 20.8M278 44.6a19.4 19.4 0 0 1-19.7 19.8" fill="none" stroke="#4d4d4d" stroke-width=".3"/>
<g fill="none" stroke="#1a1a1a" stroke-width=".3">
<path d="M117.2 78.2l.2 1.5 3.8 6.6M125.8 73.1l1.2 .8 4.1 6.5a1.76 1.76 0 0 1-.6 2.4l-6.9 4.1M155.7 73.9l-4.1 6.5M156.9 73.1l-1.1 .8M165.3 79.7l-3.8 6.6M165.5 78.2l-.2 1.5M106.3 95.6l.9 1.1M107.2 96.7l6.8 3.4a1.76 1.76 0 0 0 2.4-.8M110.6 86.6h1.4l7 3.1M119 89.7a1.76 1.76 0 0 1 .8 2.4l-3.5 7.2M121.2 86.3a1.76 1.76 0 0 0 2.4 .6M151.7 80.4a1.76 1.76 0 0 0 .6 2.4"/>
<path d="M152.2 82.8l6.9 4.1M161.5 86.3a1.76 1.76 0 0 1-2.4 .6M166.4 99.3a1.76 1.76 0 0 0 2.3 .8M172.2 86.6h-1.5l-7 3.1a1.76 1.76 0 0 0-.8 2.4l3.5 7.2M175.5 96.7l-6.8 3.4M176.5 95.6l-1 1.1M228.7 99.5a1.76 1.76 0 0 0-1.7 1.7l.1 8.5a1.76 1.76 0 0 0 1.6 1.3M237.1 99.6l1.4 .6M105.7 113.3l1.3-.5 7.7-.2a1.76 1.76 0 0 1 1.7 1.7M116.4 114.4v8M177.1 113.3l-.6-.4-.8-.1-7.6-.2a1.76 1.76 0 0 0-1.7 1.8v8a1.76 1.76 0 0 0 1.7 1.7l7.6-.2 1.4-.5M238.5 110.2l-1.4 .6"/>
<path d="M105.7 130.8l1.3-.6 7.7-.1a1.76 1.76 0 0 1 1.7 1.7M116.4 131.9v8M116.4 139.9a1.76 1.76 0 0 1-1.8 1.7l-7.6-.1-1.3-.6M116.4 122.4a1.76 1.76 0 0 1-1.8 1.7l-7.6-.2-1.3-.5M166.4 139.9a1.76 1.76 0 0 0 1.7 1.7l7.6-.1 1.4-.6M177.1 130.8l-.6-.4-.8-.2-7.6-.1a1.76 1.76 0 0 0-1.7 1.7v8.1M228.7 131.3a1.76 1.76 0 0 0-1.7 1.8l.1 8.5a1.76 1.76 0 0 0 1.6 1.3M237.1 131.5l1.4 .6M114.6 147.6l-7.6 .2-1.3 .5M114.7 147.6a1.76 1.76 0 0 1 1.7 1.8M116.4 149.4v8M116.4 157.4a1.76 1.76 0 0 1-1.8 1.7l-7.6-.2-1.3-.5"/>
<path d="M166.4 157.4a1.76 1.76 0 0 0 1.7 1.7l7.6-.2 1.4-.5M168.1 147.6l7.6 .2 1.4 .5M168.1 147.6a1.76 1.76 0 0 0-1.7 1.8v8M238.5 142.1l-1.4 .6M106.3 176.1l.9-1.1 6.8-3.4a1.69 1.69 0 0 1 2.4 .8l3.4 7.3M119.8 179.6a1.76 1.76 0 0 1-.8 2.4M162.9 179.6a1.76 1.76 0 0 0 .8 2.4M168.7 171.6l6.8 3.4 1 1.1M168.7 171.6a1.76 1.76 0 0 0-2.3 .8l-3.5 7.3M112 185.1l-1.4 .1M119 182l-7 3.2M123.6 184.8l6.9 4.2"/>
<path d="M123.6 184.8a1.76 1.76 0 0 0-2.4 .6l-3.8 6.7-.2 1.4M127 197.8l-1.2 .9M130.5 188.9a1.76 1.76 0 0 1 .6 2.4M131.1 191.4l-4.1 6.5M151.6 191.4l4.1 6.5M152.2 189l6.9-4.2a1.76 1.76 0 0 1 2.4 .6l3.8 6.7M152.3 188.9a1.76 1.76 0 0 0-.6 2.4M155.8 197.8l1.1 .9M163.7 182l7 3.2M165.3 192.1l.2 1.4M170.7 185.1l1.5 .1M228.7 194.6a1.76 1.76 0 0 0-1.7 1.7l.1 8.6a1.76 1.76 0 0 0 1.6 1.2"/>
<path d="M237.1 194.8l1.4 .6M238.5 205.4l-1.4 .6"/>
</g>
<g fill="none" stroke="#4d4d4d" stroke-width=".3">
<path d="M257.5 44.6v2M257.5 48.2v3.1M257.5 52.9v3.2M257.5 57.7v3.2M259 44.6v2M259 48.2v3.1M259 52.9v3.2M259 57.7v3.2M44.7 76.4h11.5v19h-11.5zM44.7 76.4l11.5 19M56.2 76.4l-11.5 19M79.4 76.4h11.4v19h-11.4z"/>
<path d="M79.4 76.4l11.4 19M90.8 76.4l-11.4 19M257.5 62.4v2M259 62.4v2M44.7 96.4h11.5v19h-11.5zM44.7 96.4l11.5 19M56.2 96.4l-11.5 19M79.4 96.4h11.4v19h-11.4zM79.4 96.4l11.4 19M90.8 96.4l-11.4 19M44.7 116.4h11.5v19h-11.5zM44.7 116.4l11.5 19"/>
<path d="M56.2 116.4l-11.5 19M79.4 116.4h11.4v19h-11.4zM79.4 116.4l11.4 19M90.8 116.4l-11.4 19M79.4 136.4h11.4v19h-11.4zM79.4 136.4l11.4 19M90.8 136.4l-11.4 19M79.4 156.4h11.4v19h-11.4zM79.4 156.4l11.4 19M90.8 156.4l-11.4 19M79.4 176.4h11.4v19h-11.4zM79.4 176.4l11.4 19"/>
<path d="M90.8 176.4l-11.4 19M79.7 220.1h21.1v11.5h-21.1zM101.7 220.1h21v11.5h-21zM123.7 220.1h21v11.5h-21z"/>
</g>
<g fill="none" stroke="#000" stroke-width=".3">
<path d="M44.2 179.9h15v50h-15zM44.2 164.9h15v15h-15zM46 213.3v13.2M56.9 211.7h-9.3a1.5 1.5 0 0 0-1.5 1.5M56.9 211.7a1.5 1.5 0 0 1 1.5 1.5M58.4 213.3v13.2M46.1 226.5a1.5 1.5 0 0 0 1.5 1.5h9.3M58.4 226.5a1.5 1.5 0 0 1-1.5 1.5"/>
<circle cx="52.2" cy="219.8" r="1.63"/>
<circle cx="52.2" cy="219.8" r="1.38"/>
</g>
<g fill="none" stroke="#4d4d4d" stroke-width=".3">
<path d="M44.2 164.9l1.9 1.9M46.1 179.9h-1.9v2.8M46.1 178l-1.9 1.9 2.8 2.7M47.2 167.9l2.3 2.2M47.7 179.9h3.1M49.5 174.6l-2.3 2.3M50.6 171.3l2.3 2.2M52.4 179.9h1.8v2.8M52.9 171.3l-2.3 2.2M54 174.6l2.2 2.3M54.2 179.9l-2.7 2.7M56.2 167.9l-2.2 2.2"/>
<path d="M57.4 178l1.8 1.9M59.2 164.9l-1.8 1.9M44.2 184.2v3.2M44.2 189v3.2M44.2 193.7v3.2M44.2 198.5v3.2M44.2 189.9h1.9M46.4 194.2l1.4 2.8M47 187.1l-2.8 2.8 1.5 2.9M47.7 189.9h3.1M48.1 183.8l2.3 2.2M48.5 198.4l1.5 2.9"/>
<path d="M50 198.4l-1.5 2.9M50.4 183.8l-2.3 2.2M51.5 187.1l2.7 2.8-1.4 2.9M52.1 194.2l-1.4 2.8M52.4 189.9h1.8M54.2 184.2v3.2M54.2 189v3.2M54.2 193.7v3.2M54.2 198.5v3.2M44.2 203.3v3.1M44.2 208.1v3.1M44.2 212.8v3.2"/>
<path d="M44.2 217.6v3.2M44.2 209.9h1.9M45.7 207l-1.5 2.9 1.5 2.9M46.4 214.2l1.4 2.8M47.7 209.9h3.1M47.8 202.7l-1.4 2.9M48.5 218.5l1.5 2.8M50 218.5l-1.5 2.8M50.7 202.7l1.4 2.9M52.1 214.2l-1.4 2.8M52.4 209.9h1.8M52.8 207l1.4 2.9-1.4 2.9"/>
<path d="M54.2 203.3v3.1M54.2 208.1v3.1M54.2 212.8v3.2M54.2 217.6v3.2M44.2 229.9h1.9M44.2 222.3v3.2M44.2 227.1v2.8M45.7 227l-1.5 2.9M47.7 229.9h3.1M47.8 222.7l-1.4 2.8M50.7 222.7l1.4 2.8M52.8 227l1.4 2.9"/>
<path d="M54.2 227.1v2.8h-1.8M54.2 222.3v3.2"/>
</g>
<!-- layer: 5N -->
<path d="M44.2 45.6h3.8v3.1M44.2 55.1v3h3.8v-3M44.2 45.6v3.1M44.2 50.3v3.2M44.2 45.6l1 3.2M45.2 54.9l-1 3.2M45.7 50.4l.9 3M46.6 50.4l-.9 3M47 54.9l1 3.2M48 50.3v3.2M48 45.6l-1 3.2" fill="none" stroke="#000" stroke-width=".3"/>
<g fill="none" stroke="#1a1a1a" stroke-width=".3">
<path d="M234.6 44.4l3.9 19.5M235.6 44.2l-4.6 1M44.2 67.5v5.9M44.2 68.5h47.2M56.7 67.5v5.9M59.2 75.9h10.5M68.7 75.9v20M78.9 67.5v5.9M91.4 67.5v5.9M93.6 75.9h8.4M101 75.9v20M232.5 69.9v7.1"/>
<path d="M232.5 76h25M239.5 63.7l-4.6 .9M257.5 69.9v7.1M59.2 95.9h10.5M93.9 95.9h8.1M91.4 158.4v11M116.4 158.9v10.5M91.4 168.3h25M81.4 195.9h7.2M87.6 195.9v22.5M81.4 218.4h7.2M123.2 213.6v3.5"/>
<path d="M123.2 214.6h22M145.2 213.6v3.5"/>
</g>
<!-- layer: 0 -->
<g fill="#1a1a1a" stroke="#1a1a1a" stroke-width=".3">
<path d="M233.8 44l1.5 1 .1-.2zM233.9 43.8l1.5 1-1.6-.8z"/>
<path d="M237.8 63.4l-.1 .1 1.6 .8zM237.7 63.5l1.6 .8-.1 .2z"/>
<path d="M57.3 67.8l-1.3 1.2 .2 .2zM57.3 67.8l.1 .1-1.2 1.3z"/>
<path d="M44.8 67.8l-1.1 1.4 1.2-1.3zM44.8 67.8l-1.1 1.4-.1-.2z"/>
<path d="M57.3 67.8l-1.1 1.4 1.2-1.3zM57.3 67.8l-1.1 1.4-.2-.2z"/>
<path d="M78.1 69l.2 .2 1.1-1.4zM79.4 67.8l.1 .1-1.2 1.3z"/>
<path d="M79.4 67.8l-1.1 1.4 1.2-1.3zM79.4 67.8l-1.1 1.4-.2-.2z"/>
<path d="M91.9 67.8l-1.2 1.2 .1 .2zM91.9 67.8l.1 .1-1.2 1.3z"/>
<path d="M91.9 167.7l-1.1 1.4 1.2-1.3zM91.9 167.7l-1.1 1.4-.1-.2z"/>
<path d="M115.7 168.9l.1 .2 1.1-1.4zM116.9 167.7l.2 .1-1.3 1.3z"/>
<path d="M100.3 75.3l1.3 1.3 .1-.2zM100.5 75.2l1.2 1.2-1.4-1.1z"/>
<path d="M100.5 95.2l-.2 .1 1.4 1.1zM100.3 95.3l1.4 1.1-.1 .1z"/>
<path d="M144.5 215.2l.2 .1 1.1-1.4zM145.8 213.9l.1 .1-1.2 1.3z"/>
<path d="M123.8 213.9l-1.1 1.4 1.2-1.3zM123.8 213.9l-1.1 1.4-.1-.1z"/>
<path d="M258 75.3l-1.2 1.2 .1 .2zM258 75.3l.1 .1-1.2 1.3z"/>
<path d="M233 75.3l-1.1 1.4 1.3-1.3zM231.8 76.5l1.2-1.2-1.1 1.4z"/>
<path d="M87 195.3l1.2 1.3 .1-.2zM87.1 195.2l1.2 1.2-1.3-1.1z"/>
<path d="M87.1 217.7l-.1 .1 1.3 1.1zM87 217.8l1.3 1.1-.1 .2z"/>
<path d="M68 75.3l1.3 1.3 .1-.2zM68.2 75.2l1.2 1.2-1.4-1.1z"/>
<path d="M68.2 95.2l-.2 .1 1.4 1.1zM68 95.3l1.4 1.1-.1 .1z"/>
</g>
<g font-size="6">
<text x="19.7" y="264.9">尊銳室內設計裝修工程有限公司</text>
<text x="19.7" y="284.1">空間規劃//整體設計//專業施工</text>
</g>
<g font-size="4.5">
<text x="236.9" y="51.8" transform="rotate(79 236.9 51.8)">80</text>
<text x="48.2" y="67.6">50</text>
<text x="65.6" y="67.6">89</text>
<text x="82.8" y="67.6">50</text>
<text x="241.5" y="75.2">100</text>
<text x="67.9" y="88.1" transform="rotate(-90 67.9 88.1)">80</text>
<text x="100.2" y="88.1" transform="rotate(-90 100.2 88.1)">80</text>
<text x="100.3" y="167.5">100</text>
<text x="86.8" y="209.4" transform="rotate(-90 86.8 209.4)">90</text>
<text x="132" y="213.8">88</text>
<text x="352.7" y="269.3">此設計圖屬本公司智慧財產,</text>
<text x="352.7" y="275.8">非經許可,請勿擅自使用,</text>
<text x="352.7" y="282.4">以免觸法 .</text>
</g>
<g font-size="4.2">
<text x="21.7" y="271.3">SPACE</text>
<text x="38.4" y="271.3">//</text>
<text x="48.8" y="271.3">DESIGN</text>
<text x="67.6" y="271.3">//</text>
<text x="78" y="271.3">ENGINEERING</text>
</g>
<g font-size="4.1">
<text x="180" y="59.3">事務機區</text>
<text x="135.3" y="136.7">會議區</text>
<text x="182.6" y="135.5">天花H:255cm</text>
<text x="211" y="169.1">辦公區</text>
<text x="61.9" y="205.6">茶水間</text>
</g>
<g font-size="3.7">
<text x="111.3" y="265.7">業主 / 工程名稱 /工程地點</text>
<text x="159.5" y="265.7">圖</text>
<text x="168" y="265.7">名</text>
<text x="177.2" y="265.7">平面規劃圖(2)</text>
<text x="205.4" y="265.7">圖</text>
<text x="214" y="265.7">號</text>
<text x="225.7" y="265.7">A1-002</text>
<text x="252.1" y="265.7">修改內容</text>
<text x="313.2" y="265.7">業主簽認:</text>
<text x="159.5" y="275.7">比</text>
<text x="168" y="275.7">例</text>
<text x="179.5" y="275.7">1/40 cm</text>
<text x="205.4" y="275.7">日</text>
<text x="214" y="275.7">期</text>
<text x="225.7" y="275.7">115.06.12</text>
<text x="159.5" y="285.7">設</text>
<text x="169" y="285.7">計</text>
<text x="179.5" y="285.7">巫進宏</text>
<text x="205.4" y="285.7">繪</text>
<text x="214" y="285.7">圖</text>
<text x="225.7" y="285.7">Gary</text>
</g>
<g font-size="3.5">
<text x="110.8" y="274.1">基隆女子高級中學</text>
<text x="110.7" y="280.5">秘書室改裝工程</text>
<text x="110.7" y="287">基隆市信義區東信路324號</text>
</g>
<g font-size="3.3">
<text x="297.9" y="22.8">電子白板</text>
<text x="333.3" y="27.8">冰箱</text>
<text x="360" y="24.6">事務鐵櫃</text>
<text x="290.9" y="33.3">W130xD85xH176cm</text>
<text x="81.6" y="41">電子白板</text>
<text x="122.4" y="38.5">白板</text>
<text x="186.9" y="41.4">印表機</text>
<text x="201.5" y="41.4">印表機</text>
<text x="216.1" y="41.4">印表機</text>
<text x="360" y="43.1">事務鐵櫃</text>
<text x="74.6" y="51.6">W130xD85xH176cm</text>
<text x="112.5" y="49.1">W140xD65xH193cm</text>
<text x="163.5" y="49.9">影印機</text>
<text x="187.2" y="49.3">事務鐵櫃</text>
<text x="209.8" y="49.3">事務鐵櫃</text>
<text x="261.3" y="55.1">不更動</text>
<text x="301.2" y="57.3">白板</text>
<text x="324.9" y="57.2">W70xD70xH116cm</text>
<text x="242" y="63.3">新隔間</text>
<text x="332.4" y="65.3">影印機</text>
<text x="359" y="65.6">W125xD73xH95cm</text>
<text x="366.7" y="60.3">海報機</text>
<text x="291.3" y="67.9">W140xD65xH193cm</text>
<text x="261.3" y="76.3">不更動</text>
<text x="284.8" y="81.2">W32xD48xH52cm</text>
<text x="61.6" y="92.2" transform="rotate(-90 61.6 92.2)">系統高櫃</text>
<text x="95" y="93.2" transform="rotate(-90 95 93.2)">系統高櫃</text>
<text x="291.8" y="91.3">飲水機</text>
<text x="316.4" y="91.2">小檔案櫃</text>
<text x="345.9" y="92.7">碎紙機</text>
<text x="368.3" y="92">電鍋</text>
<text x="385.9" y="93.2">烘碗機</text>
<text x="61.6" y="111.8" transform="rotate(-90 61.6 111.8)">系統高櫃</text>
<text x="95" y="113.3" transform="rotate(-90 95 113.3)">系統高櫃</text>
<text x="61.6" y="131.8" transform="rotate(-90 61.6 131.8)">系統高櫃</text>
<text x="95" y="133.3" transform="rotate(-90 95 133.3)">系統高櫃</text>
<text x="95" y="153.2" transform="rotate(-90 95 153.2)">系統高櫃</text>
<text x="51.5" y="157.3">冰箱</text>
<text x="267.9" y="159.8">不更動</text>
<text x="46" y="169.8">電鍋X2</text>
<text x="95" y="173.3" transform="rotate(-90 95 173.3)">系統高櫃</text>
<text x="47.3" y="176.4">烘碗機</text>
<text x="46.9" y="186.4">飲水機</text>
<text x="95" y="193.2" transform="rotate(-90 95 193.2)">系統高櫃</text>
<text x="171.3" y="220.5">海報機</text>
<text x="82.3" y="225.2">系統半高櫃</text>
<text x="104.4" y="225.2">系統半高櫃</text>
<text x="126.3" y="225.2">系統半高櫃</text>
<text x="145.5" y="225.7">碎紙機</text>
<text x="163.6" y="225.7">W125xD73xH95cm</text>
<text x="193" y="225.5">小檔案櫃</text>
</g>
<g font-size="3">
<text x="326.7" y="20.1">W54xD59xH167cm</text>
<text x="355.5" y="20.2">W90xD46xH118cm</text>
<text x="355.5" y="38.8">W90xD46xH118cm</text>
<text x="313.6" y="83.3">W32xD41xH89cm</text>
<text x="381.1" y="81.9">W46xD50xH70cm</text>
<text x="340.2" y="86.3">W40xD32xH66cm</text>
</g>
</svg>
